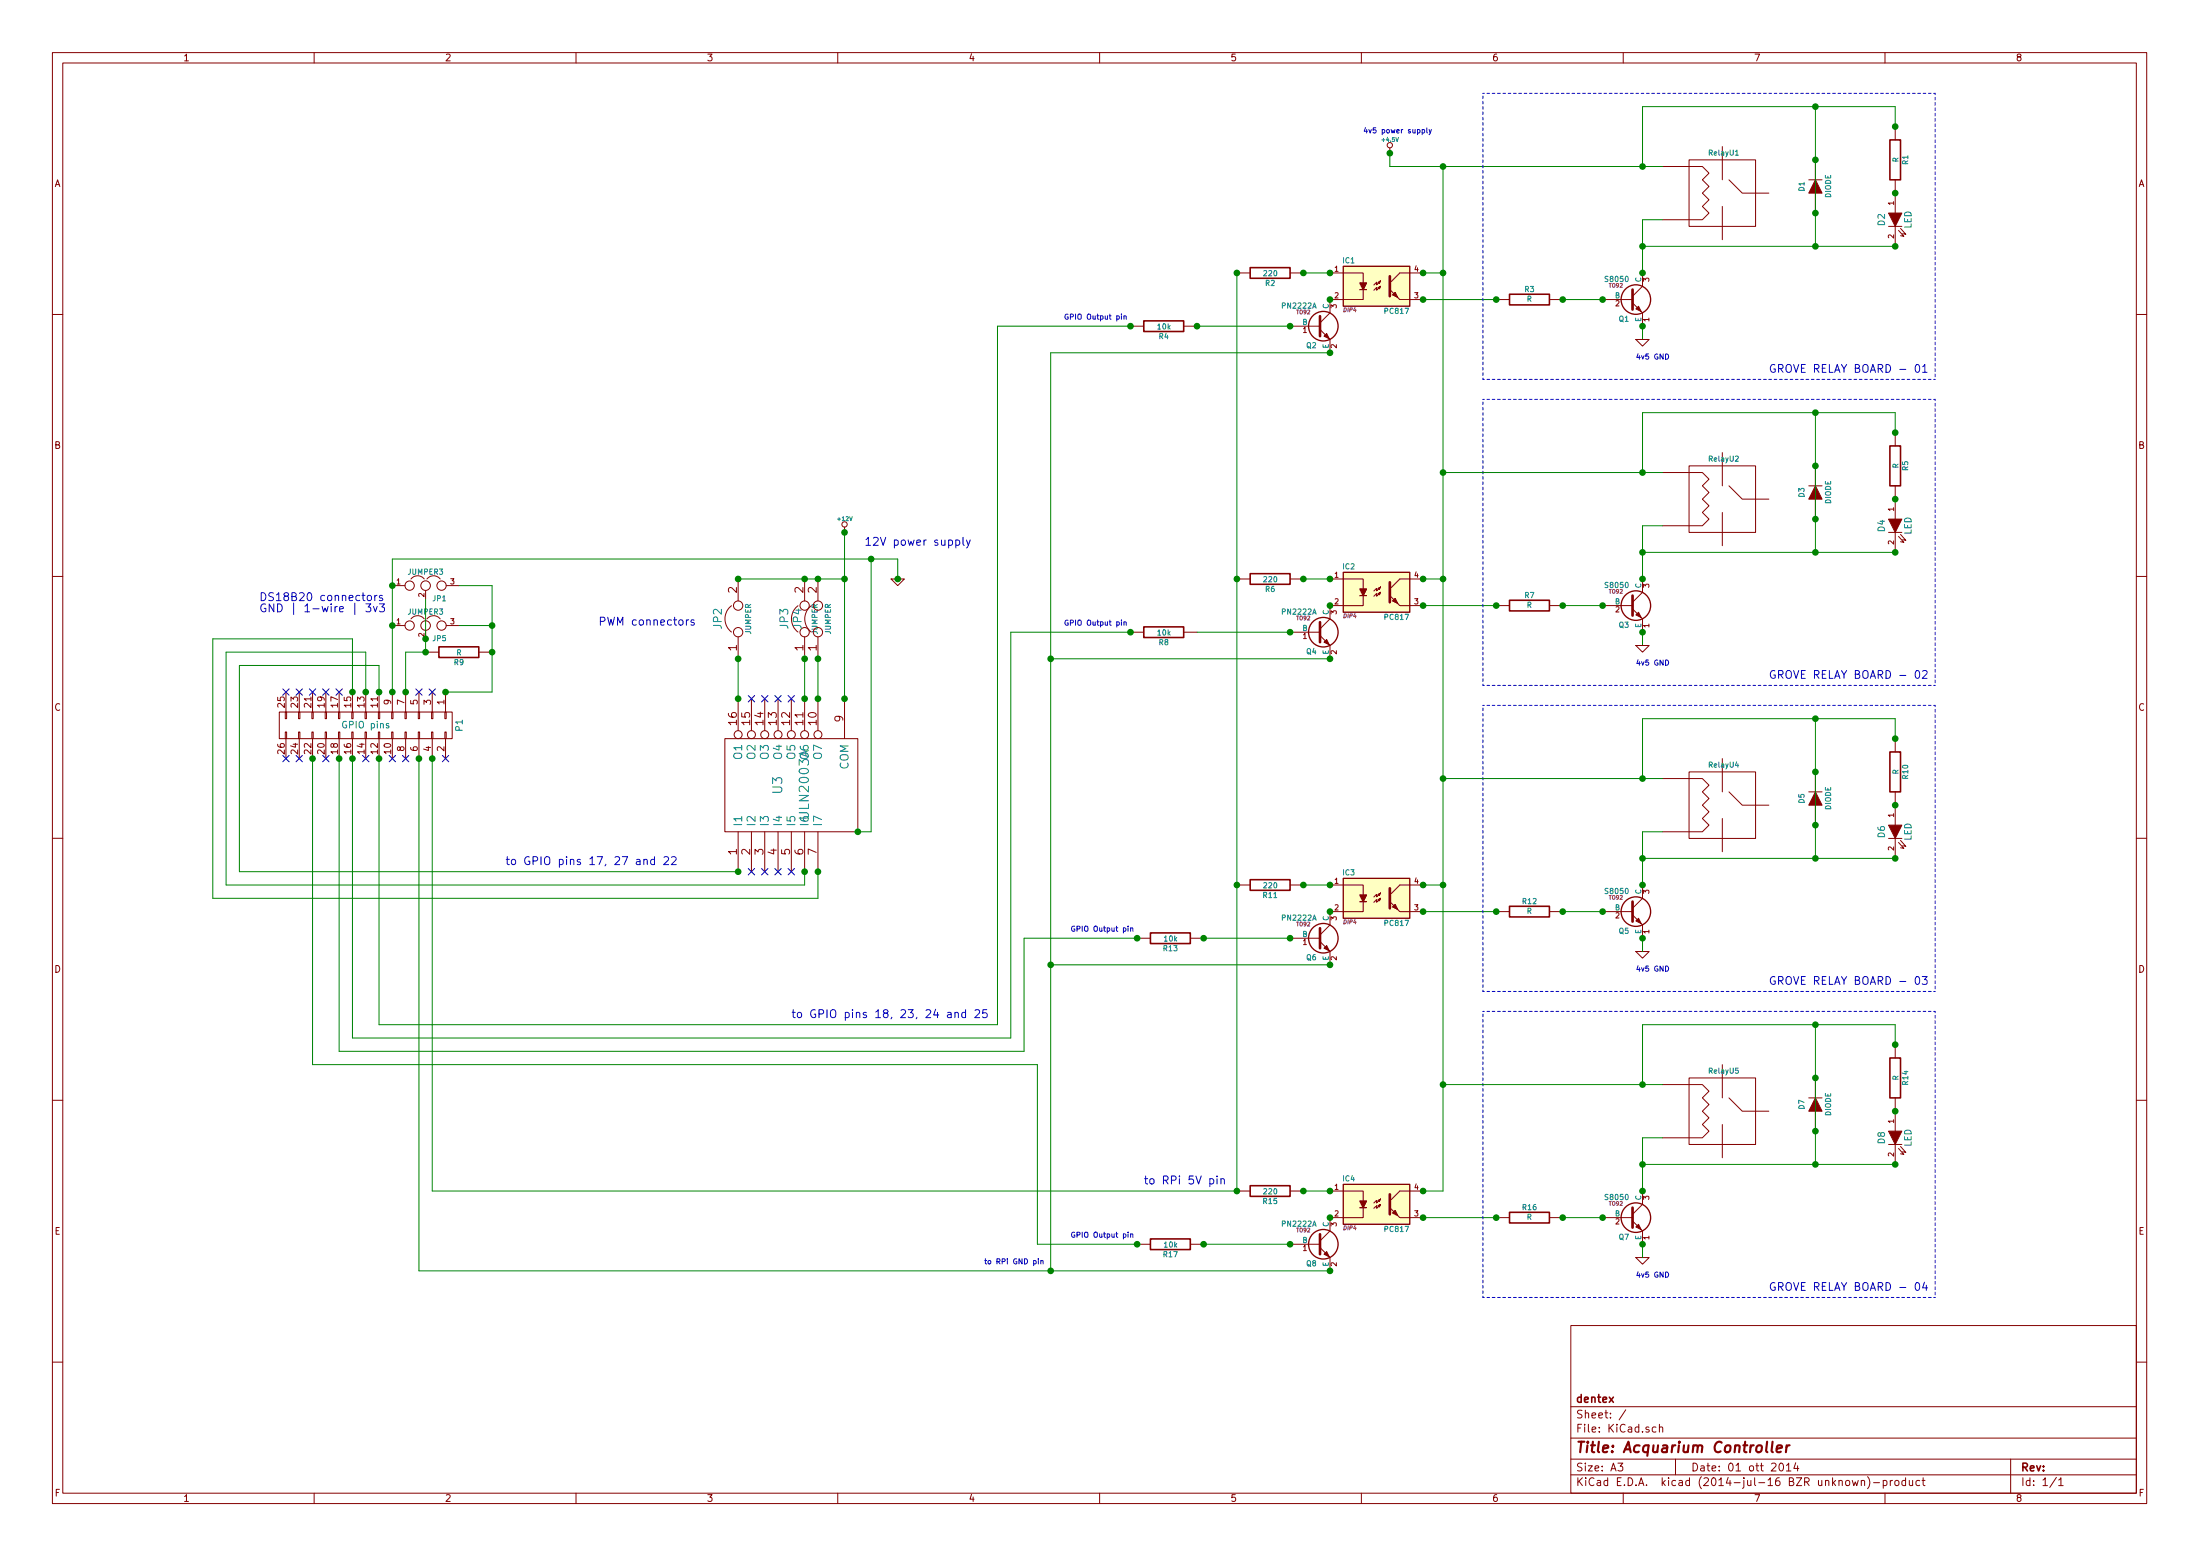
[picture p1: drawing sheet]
<svg xmlns="http://www.w3.org/2000/svg" width="420mm" height="297mm" viewBox="0 0 420 297" stroke-linecap="round" stroke-linejoin="round" font-family="sans-serif">
<g fill="none" stroke="#840000" stroke-width=".19">
<path d="M10 10h400v277h-400zM12 12h396v273.1h-396zM60 10v2M110 10v2M160 10v2M210 10v2M260 10v2M310 10v2M360 10v2M265.4 28.2v1M317.5 31.8h7.6l1.3 1.3-1.3 1.2 1.3 1.3-1.3 1.3 1.3 1.2-1.3 1.3 1.3 1.3-1.3 1.2h-7.6M322.6 30.5h12.7v12.7h-12.7z"/>
<path d="M328.9 28v6.3M328.9 39.4v6.4M330.2 34.3l2.5 2.6h5.1M345.4 34.3h2.6M346.7 30.5v3.8M346.7 36.9v3.8M361.9 24.2v2.5M361.9 34.3v6.4M236.2 52.1h2.6M246.4 52.1h2.5M254 52.1h6.3v1.9M260.3 55.3v1.9h-6.3v2.5l-1.9 1.9"/>
<path d="M263.2 53.9l.5-.3-.3 .5zM263.7 53.6l-.8 .8v-.5l-.5 .5M263.7 54.6l-.3 .6-.2-.3 .5-.3-.8 .8v-.5l-.5 .5M267.3 57.2h4.5M271.8 52.1h-4.5l-1.9 1.9M285.7 57.2h2.6M295.9 57.2h2.5M306.1 57.2h5.7M311.8 57.8l1.9 1.9v2.6M313.7 52.1v2.5l-1.9 2M360.7 43.2h2.5M361.9 43.2v3.8"/>
<path d="M362.6 44l1 1.1-.6-.1M363 43.6l1 1.1-.7-.1M10 60h2M215.9 62.3h2.5M226.1 62.3h2.5M246.4 62.3h5.7M252.1 62.9l1.9 1.9v2.5M253.4 64.2l.5 .5M312.4 64.8h2.6l-1.3 1.3zM408 60h2M317.5 90.2h7.6l1.3 1.3-1.3 1.2 1.3 1.3-1.3 1.3 1.3 1.3-1.3 1.2 1.3 1.3-1.3 1.3h-7.6M322.6 88.9h12.7v12.7h-12.7z"/>
<path d="M328.9 86.4v6.3M328.9 97.8v6.4M330.2 92.7l2.5 2.6h5.1M345.4 92.7h2.6M346.7 88.9v3.8M346.7 95.3v3.8M361.9 82.6v2.5M361.9 92.7v6.4M10 110h2M74.9 119.4h2.4M74.9 111.8h2.4M78.5 118.1a1.62 1.62 0 0 1 2.5 0"/>
<path d="M78.5 110.5a1.62 1.62 0 0 1 2.5 0M81.5 118.1a1.62 1.62 0 0 1 2.6 0M81.5 110.5a1.62 1.62 0 0 1 2.6 0M85.2 119.4h2.4M85.2 111.8h2.4M139.7 115.6a3.2 3.2 0 0 0 0 5.1M141 110.5v4.2M152.4 115.6a3.2 3.2 0 0 0 0 5.1M153.7 110.5v4.2M154.9 115.6a3.2 3.2 0 0 0 0 5.1M156.2 110.5v4.2M161.3 100.6v1"/>
<path d="M170.2 110.5h2.5l-1.3 1.3zM236.2 110.5h2.6M246.4 110.5h2.5M254 110.5h6.3v1.9M260.3 113.7v1.9h-6.3v2.5l-1.9 2M263.2 112.3l.5-.2-.3 .5zM263.7 112.1l-.8 .7v-.5l-.5 .5M263.7 113.1l-.3 .5-.2-.3 .5-.2-.8 .7v-.5l-.5 .5M267.3 115.6h4.5M271.8 110.5h-4.5l-1.9 1.9M285.7 115.6h2.6M295.9 115.6h2.5"/>
<path d="M306.1 115.6h5.7M311.8 116.2l1.9 1.9v2.6M313.7 110.5v2.6l-1.9 1.9M360.7 101.6h2.5M361.9 101.6v3.8M362.6 102.4l1 1.1-.6-.1M363 102l1 1.2-.7-.2M408 110h2M53.3 135.9h33.1v5.1h-33.1zM54.5 135.9h.2v1.3h-.2zM54.5 139.7h.2v1.3h-.2zM54.6 132.1v3.8"/>
<path d="M57 135.9h.3v1.3h-.3zM57 139.7h.3v1.3h-.3zM57.1 132.1v3.8M59.6 135.9h.2v1.3h-.2zM59.6 139.7h.2v1.3h-.2zM59.7 132.1v3.8M62.1 135.9h.3v1.3h-.3zM62.1 139.7h.3v1.3h-.3zM62.2 132.1v3.8M64.6 135.9h.3v1.3h-.3zM64.6 139.7h.3v1.3h-.3zM64.8 132.1v3.8"/>
<path d="M67.2 135.9h.2v1.3h-.2zM67.2 139.7h.2v1.3h-.2zM67.3 132.1v3.8M69.7 135.9h.3v1.3h-.3zM69.7 139.7h.3v1.3h-.3zM69.8 132.1v3.8M72.3 135.9h.2v1.3h-.2zM72.3 139.7h.2v1.3h-.2zM72.4 132.1v3.8M74.8 135.9h.3v1.3h-.3zM74.8 139.7h.3v1.3h-.3zM74.9 132.1v3.8"/>
<path d="M77.3 135.9h.3v1.3h-.3zM77.3 139.7h.3v1.3h-.3zM77.5 132.1v3.8M79.9 135.9h.2v1.3h-.2zM79.9 139.7h.2v1.3h-.2zM80 132.1v3.8M81.3 124.5h2.5M82.4 135.9h.3v1.3h-.3zM82.4 139.7h.3v1.3h-.3zM82.5 132.1v3.8M85 135.9h.2v1.3h-.2zM85 139.7h.2v1.3h-.2z"/>
<path d="M85.1 132.1v3.8M91.4 124.5h2.6M141 121.6v4.2M141 133.4v6.1M143.5 133.4v6.1M146 133.4v6.1M148.6 133.4v6.1M151.1 133.4v6.1M153.7 121.6v4.2M153.7 133.4v6.1M156.2 121.6v4.2M156.2 133.4v6.1"/>
<path d="M161.3 133.4v7.6M215.9 120.7h2.5M226.1 120.7h2.5M246.4 120.7h5.7M252.1 121.3l1.9 1.9v2.6M253.4 122.6l.5 .5M312.4 123.2h2.6l-1.3 1.3zM54.6 141v3.8M57.1 141v3.8M59.7 141v3.8M62.2 141v3.8M64.8 141v3.8"/>
<path d="M67.3 141v3.8M69.8 141v3.8M72.4 141v3.8M74.9 141v3.8M77.5 141v3.8M80 141v3.8M82.5 141v3.8M85.1 141v3.8M138.4 141h25.4v17.8h-25.4zM141 158.8v7.6M143.5 158.8v7.6M146 158.8v7.6"/>
<path d="M148.6 158.8v7.6M151.1 158.8v7.6M153.7 158.8v7.6M156.2 158.8v7.6M317.5 148.6h7.6l1.3 1.3-1.3 1.3 1.3 1.2-1.3 1.3 1.3 1.3-1.3 1.2 1.3 1.3-1.3 1.3h-7.6M322.6 147.4h12.7v12.7h-12.7zM328.9 144.8v6.4M328.9 156.2v6.4M330.2 151.2l2.5 2.5h5.1M345.4 151.2h2.6M346.7 147.4v3.8M346.7 153.7v3.8"/>
<path d="M361.9 141v2.5M361.9 151.2v6.3M10 160h2M217.2 179.1h2.5M227.3 179.1h2.6M236.2 168.9h2.6M246.4 168.9h2.5M246.4 179.1h5.7M252.1 179.7l1.9 1.9v2.6M254 168.9h6.3v2M260.3 172.1v1.9h-6.3v2.6l-1.9 1.9M263.2 170.7l.5-.2-.3 .5z"/>
<path d="M263.7 170.5l-.8 .7v-.5l-.5 .5M263.7 171.5l-.3 .5-.2-.3 .5-.2-.8 .7v-.5l-.5 .5M267.3 174h4.5M271.8 168.9h-4.5l-1.9 2M285.7 174h2.6M295.9 174h2.5M306.1 174h5.7M311.8 174.7l1.9 1.9v2.5M313.7 168.9v2.6l-1.9 1.9M360.7 160.1h2.5M361.9 160.1v3.8M362.6 160.8l1 1.2-.6-.2"/>
<path d="M363 160.4l1 1.2-.7-.1M408 160h2M253.4 181l.5 .5M312.4 181.6h2.6l-1.3 1.3zM361.9 199.4v2.6M10 210h2M317.5 207h7.6l1.3 1.3-1.3 1.3 1.3 1.3-1.3 1.2 1.3 1.3-1.3 1.3 1.3 1.2-1.3 1.3h-7.6M322.6 205.8h12.7v12.7h-12.7zM328.9 203.2v6.4M328.9 214.7v6.3M330.2 209.6l2.5 2.5h5.1M345.4 209.6h2.6"/>
<path d="M346.7 205.8v3.8M346.7 212.1v3.8M360.7 218.5h2.5M361.9 209.6v6.3M361.9 218.5v3.8M362.6 219.2l1 1.2-.6-.1M363 218.9l1 1.1-.7-.1M408 210h2M217.2 237.5h2.5M227.3 237.5h2.6M236.2 227.4h2.6M246.4 227.4h2.5"/>
<path d="M246.4 237.5h5.7M252.1 238.2l1.9 1.9v2.5M253.4 239.4l.5 .5M254 227.4h6.3v1.9M260.3 230.5v1.9h-6.3v2.6l-1.9 1.9M263.2 229.1l.5-.2-.3 .5zM263.7 228.9l-.8 .8v-.6l-.5 .6M263.7 229.9l-.3 .5-.2-.2 .5-.3-.8 .8v-.5l-.5 .5M267.3 232.4h4.5M271.8 227.4h-4.5l-1.9 1.9M285.7 232.4h2.6M295.9 232.4h2.5"/>
<path d="M306.1 232.4h5.7M311.8 233.1l1.9 1.9v2.5M313.7 227.4v2.5l-1.9 1.9M300 253h108v32.1h-108zM312.4 240.1h2.6l-1.3 1.2zM10 260h2M300 278.5h108M300 274.5h108M300 268.5h108M309 279.3h.9l-.5 .6 .5 .1v.7l-.2 .1-.7-.1M310.5 269.1l-1.3 2M316.3 272.5l-.5-.1-.3 .3 .1 .6 .2 .1 .5-.1"/>
<path d="M316.9 272.5l.2-.1 .4 .1 .1 .9M316.9 271.9v1.5M320 278.5v3M339.9 279.5l.2-.2a.81 .81 0 0 1 .6 .6 .81 .81 0 0 1-.3 .8l-.1 .1a.79 .79 0 0 1-.4-1.3zM341.2 279.7l.4-.4v1.5M343 279.2l-.4 1.1h.9M343.3 279.8v1M384 278.5v6.6M408 260h2M60 285.1v1.9M110 285.1v1.9M160 285.1v1.9"/>
<path d="M210 285.1v1.9M260 285.1v1.9M300 281.5h108M310 285.1v1.9M341.2 280.8h.8M353.7 282.6l.4 1 .2-.7 .3 .7 .3-1M355.5 282.7l.2-.1 .4 .1v.9M355.5 282.6v1M356.7 281.9a1.71 1.71 0 0 1 0 2.3M357.8 283h1.2M359.7 282.7l.4-.1 .3 .3-.2 .6h-.5M359.7 282.6v1.5"/>
<path d="M360 285.1v1.9M361 282.6v1M361.4 282.6l-.4 .3M361.9 282.7l.3-.1 .4 .1 .1 .6-.2 .2-.3 .1-.3-.1zM363.9 282.7l-.4-.1-.3 .3 .1 .6 .2 .1 .4-.1M363.9 282.1v1.5M364.6 282.6l.1 .9 .4 .1 .2-.1M365.3 282.6v1M366.6 282.7l-.4-.1-.3 .3 .1 .6 .2 .1 .4-.1M367.1 282.6h.5M367.3 282.1v1.3l.3 .2M392.7 282l-1.2 2"/>
<path d="M393.2 282.5l.4-.4v1.5M393.2 283.6h.8"/>
<circle cx="265.4" cy="27.7" r=".51"/>
<circle cx="78.2" cy="111.8" r=".89"/>
<circle cx="78.2" cy="119.4" r=".89"/>
<circle cx="81.3" cy="119.4" r=".91"/>
<circle cx="81.3" cy="111.8" r=".91"/>
<circle cx="84.3" cy="119.4" r=".89"/>
<circle cx="84.3" cy="111.8" r=".89"/>
<circle cx="141" cy="115.6" r=".89"/>
<circle cx="153.7" cy="115.6" r=".89"/>
<circle cx="156.2" cy="115.6" r=".89"/>
<circle cx="161.3" cy="100.1" r=".51"/>
<circle cx="141" cy="120.7" r=".89"/>
<circle cx="153.7" cy="120.7" r=".89"/>
<circle cx="156.2" cy="120.7" r=".89"/>
<circle cx="141" cy="140.2" r=".76"/>
<circle cx="143.5" cy="140.2" r=".76"/>
<circle cx="146" cy="140.2" r=".76"/>
<circle cx="148.6" cy="140.2" r=".76"/>
<circle cx="151.1" cy="140.2" r=".76"/>
<circle cx="153.7" cy="140.2" r=".76"/>
<circle cx="156.2" cy="140.2" r=".76"/>
</g>
<path d="M338.5 275.2l-.2 1.7 .3 .3M339.3 276.6l1-.2v-.4l-.6-.1-.3 .3-.1 .9 .2 .1 .6-.1M341.2 275.9l-.1 1.3M341.8 275.9l-.4 .1-.2 .3" fill="none" stroke="#840000" stroke-width=".41"/>
<g fill="#ffffc2" stroke="#ffffc2" stroke-width=".25">
<path d="M256.5 50.8h12.7v7.7h-12.7z"/>
<path d="M256.5 109.3h12.7v7.6h-12.7z"/>
<path d="M256.5 167.7h12.7v7.6h-12.7z"/>
<path d="M256.5 226.1h12.7v7.6h-12.7z"/>
</g>
<g fill="none" stroke="#840000" stroke-width=".25">
<path d="M256.5 50.8h12.7v7.7h-12.7zM259.7 55.3h1.3M256.5 109.3h12.7v7.6h-12.7zM259.7 113.7h1.3M256.5 167.7h12.7v7.6h-12.7zM259.7 172.1h1.3M256.5 226.1h12.7v7.6h-12.7zM259.7 230.5h1.3"/>
<circle cx="312.4" cy="57.2" r="2.82"/>
<circle cx="252.7" cy="62.3" r="2.82"/>
<circle cx="312.4" cy="115.6" r="2.82"/>
<circle cx="252.7" cy="120.7" r="2.82"/>
<circle cx="252.7" cy="179.1" r="2.82"/>
<circle cx="312.4" cy="174" r="2.82"/>
<circle cx="252.7" cy="237.5" r="2.82"/>
<circle cx="312.4" cy="232.4" r="2.82"/>
</g>
<g fill="#840000" stroke="#840000" stroke-width=".19">
<path d="M265.4 55.3l1.9 1.9z"/>
<path d="M265.9 56.3l.5-.5 .6 1z"/>
<path d="M312.4 59l.5-.5 .5 1z"/>
<path d="M346.7 34.3l1.3 2.6h-2.6z"/>
<path d="M360.7 40.7h2.5l-1.3 2.5z"/>
<path d="M253.4 63.7l.5 1-1-.5z"/>
<path d="M265.4 113.7l1.9 1.9z"/>
<path d="M265.9 114.7l.5-.5 .6 1z"/>
<path d="M346.7 92.7l1.3 2.6h-2.6z"/>
<path d="M360.7 99.1h2.5l-1.3 2.5z"/>
<path d="M253.4 122.1l.5 1-1-.5z"/>
<path d="M265.4 172.1l1.9 1.9z"/>
<path d="M265.9 173.1l.5-.5 .6 1z"/>
<path d="M312.4 175.8l.5-.5 .5 1z"/>
<path d="M253.4 180.5l.5 1-1-.5z"/>
<path d="M265.4 230.5l1.9 1.9z"/>
<path d="M265.9 231.6l.5-.6 .6 1.1z"/>
<path d="M312.4 234.2l.5-.5 .5 1z"/>
<path d="M253.4 238.9l.5 1-1-.5z"/>
<path d="M346.7 151.2l1.3 2.5h-2.6z"/>
<path d="M360.7 157.5h2.5l-1.3 2.6z"/>
<path d="M346.7 209.6l1.3 2.5h-2.6z"/>
<path d="M360.7 215.9h2.5l-1.3 2.6z"/>
<path d="M312.4 117.4l.5-.5 .5 1z"/>
</g>
<path d="M265.4 52.7v3.9M311.8 55.3v3.8M252.1 60.4v3.8M252.1 118.8v3.8M265.4 111.2v3.8M311.8 113.7v3.8M252.1 177.2v3.8M265.4 169.6v3.8M311.8 172.1v3.8M252.1 235.6v3.8M265.4 228v3.8M311.8 230.5v3.9" fill="none" stroke="#840000" stroke-width=".51"/>
<g fill="#840000" stroke="#840000" stroke-width=".25">
<path d="M259.7 54h1.3l-.7 1.3z"/>
<path d="M259.7 112.4h1.3l-.7 1.3z"/>
<path d="M259.7 170.9h1.3l-.7 1.2z"/>
<path d="M259.7 229.3h1.3l-.7 1.2z"/>
</g>
<g fill="none" stroke="#840000" stroke-width=".3">
<path d="M360.9 26.7h2.1v7.6h-2.1zM238.8 51.1h7.6v2h-7.6zM288.3 56.2h7.6v2h-7.6zM218.4 61.3h7.7v2h-7.7zM360.9 85.1h2.1v7.6h-2.1zM218.4 119.7h7.7v2h-7.7zM238.8 109.5h7.6v2h-7.6zM288.3 114.6h7.6v2h-7.6zM83.8 123.5h7.6v2h-7.6zM360.9 143.5h2.1v7.7h-2.1zM219.7 178.1h7.6v2h-7.6zM238.8 167.9h7.6v2.1h-7.6z"/>
<path d="M288.3 173h7.6v2h-7.6zM360.9 202h2.1v7.6h-2.1zM219.7 236.5h7.6v2h-7.6zM238.8 226.4h7.6v2h-7.6zM288.3 231.4h7.6v2.1h-7.6z"/>
</g>
<g fill="none" stroke="#0000c2" stroke-width=".19">
<path d="M271.6 24.8l.3-.1 .2 .2-.1 .4h-.4M271.6 24.7v1M272.5 24.4v.9l.1 .1M272.9 24.7l.3 .7M273.4 24.7l-.5 1M214.2 60v.1M214.2 60.3v.6M214.7 60.4l.3-.1 .1 .6M214.7 60.3v.6M318.1 67.6a.5 .5 0 0 1 .6 .5 .5 .5 0 0 1-.6 .5zM365.9 69.7l.2-.1a.81 .81 0 0 1 .6 .6 .81 .81 0 0 1-.3 .8l-.1 .1a.79 .79 0 0 1-.4-1.4zM367.2 70l.4-.4v1.5"/>
<path d="M367.2 71.1h.8M67.8 115.1v2.2M69.9 115.3h.9l-.5 .6h.4l.1 .2-.1 .5-.2 .2h-.4l-.2-.2M70.2 113.8l.2-.1 .5 .1v.6l-.1 .2-.4 .1-.2-.2zM71.3 115.8l.4 1 .3-1M71.6 113.7v1M72 113.7h-.3l-.1 .3M72.5 115.3h.9l-.5 .6h.4l.1 .2v.5l-.3 .2h-.4l-.2-.2M73 113.7h-.3l-.3 .2 .1 .2 .5 .1v.4h-.6M131.5 118.3l-.3 .1-.1 .2M132.5 118.4l-.3-.1-.2 .3v.2l.5 .1v.4h-.5M182.5 103.2l.5-.1 .3 .3v.4l-.2 .2h-.6"/>
<path d="M183.9 102.6v1.3l.2 .2M184.6 103.1l.3 1M185.3 103.1l-.5 1.4-.2 .1M214.2 118.4v.1M214.2 118.7v.7M214.7 118.8h.3l.1 .6M214.7 118.7v.7M318.1 126a.5 .5 0 0 1 .6 .5 .5 .5 0 0 1-.6 .5zM365.9 128.2l.2-.2a.81 .81 0 0 1 .6 .6 .81 .81 0 0 1-.3 .8l-.1 .1a.79 .79 0 0 1-.4-1.3zM367.2 128.2l.6-.2 .2 .4-.9 1.1h.9M123 164.2v-.1a.36 .36 0 0 1 .6 .2v.8M123 164v1.1"/>
<path d="M125 164.1l-.4-.1-.3 .3v.5l.1 .2h.6M125 163.5v1.6M126.8 163.7l.6-.2 .2 .2 .1 .3-1 1.1h1M128.2 163.7l.6-.2 .3 .2v.3l-.9 1.1h.9M215.4 176.8v.1M215.4 177.1v.7M215.9 177.2h.4l.1 .6M215.9 177.1v.7M181 193.3h.6l.1 1M181.7 193.6l-.5 .1a.3 .3 0 0 0-.3 .3 .3 .3 0 0 0 .3 .3l.5-.1M182.4 193.4v-.1a.36 .36 0 0 1 .6 .2v.8M182.4 193.3v1"/>
<path d="M184.4 193.3h-.4l-.3 .3v.4l.1 .2h.6M184.4 192.7v1.6M186.2 192.9l.6-.2 .2 .2 .1 .3-.9 1.1h.9M188.5 192.7h-.8v.8l.2-.2 .5 .1 .1 .2v.4l-.3 .3-.5-.2M318.1 184.4a.5 .5 0 0 1 .6 .5 .5 .5 0 0 1-.6 .5zM365.9 186.6l.2-.2a.81 .81 0 0 1 .6 .6 .81 .81 0 0 1-.3 .8l-.1 .1a.79 .79 0 0 1-.4-1.3zM367.1 186.4h.9l-.5 .6 .5 .1v.7l-.2 .1-.7-.1M215.4 235.2v.1M215.4 235.5v.7M215.9 235.6h.4l.1 .6M215.9 235.5v.7M231.1 225.1l.4-.1 .3 .3v.4l-.2 .2h-.5"/>
<path d="M232.4 224.5v.1M232.4 225v1M233.2 225.2v-.1a.36 .36 0 0 1 .6 .1v.8M233.2 225v1M197.4 240.7l.3-.1 .2 .2-.1 .4h-.4M198.3 240.3v.1M198.3 240.6v.7M198.8 240.7h.4v.6M198.8 240.6v.7M318.1 242.8a.5 .5 0 0 1 .6 .5 .5 .5 0 0 1-.6 .5zM365.9 245l.2-.2a.81 .81 0 0 1 .6 .7 .81 .81 0 0 1-.3 .8h-.1a.79 .79 0 0 1-.4-1.3zM367.5 244.8l-.3 1.1h.9"/>
<path d="M367.9 245.3v1"/>
</g>
<g fill="none" stroke="#000084" stroke-width=".19">
<path d="M54 131.5l1.2 1.2M55.2 131.5l-1.2 1.2M56.5 131.5l1.3 1.2M57.8 131.5l-1.3 1.2M59.1 131.5l1.2 1.2M60.3 131.5l-1.2 1.2M61.6 131.5l1.2 1.2M62.8 131.5l-1.2 1.2M64.2 131.5l1.2 1.2M65.4 131.5l-1.2 1.2M79.4 131.5l1.2 1.2M80.6 131.5l-1.2 1.2"/>
<path d="M81.9 131.5l1.3 1.2M83.2 131.5l-1.3 1.2M142.9 132.8l1.2 1.2M144.1 132.8l-1.2 1.2M145.4 132.8l1.3 1.2M146.7 132.8l-1.3 1.2M148 132.8l1.2 1.2M149.2 132.8l-1.2 1.2M150.5 132.8l1.2 1.2M151.7 132.8l-1.2 1.2M54 144.2l1.2 1.2M55.2 144.2l-1.2 1.2"/>
<path d="M56.5 144.2l1.3 1.2M57.8 144.2l-1.3 1.2M61.6 144.2l1.2 1.2M62.8 144.2l-1.2 1.2M69.2 144.2l1.3 1.2M70.5 144.2l-1.3 1.2M74.3 144.2l1.2 1.2M75.5 144.2l-1.2 1.2M76.9 144.2l1.2 1.2M78.1 144.2l-1.2 1.2M84.5 144.2l1.2 1.2M85.7 144.2l-1.2 1.2"/>
<path d="M142.9 165.8l1.2 1.2M144.1 165.8l-1.2 1.2M145.4 165.8l1.3 1.2M146.7 165.8l-1.3 1.2M148 165.8l1.2 1.2M149.2 165.8l-1.2 1.2M150.5 165.8l1.2 1.2M151.7 165.8l-1.2 1.2"/>
</g>
<g fill="none" stroke="#008400" stroke-width=".19">
<path d="M265.4 29.2v2.6h52.1M275.6 31.8v195.6h-3.8M346.7 20.4v26.6M361.9 24.2v-3.8h-48.2v11.4M236.2 52.1v175.3h-153.7v-82.6M248.9 52.1h5.1M271.8 52.1h3.8M271.8 57.2h13.9M298.4 57.2h7.7M313.7 47h48.2M317.5 41.9h-3.8v10.2M215.9 62.3h-25.4v133.3h-118.1v-50.8"/>
<path d="M228.6 62.3h17.8M254 67.3h-53.3v175.3M313.7 62.3v2.5M346.7 78.8v26.6M275.6 90.2h41.9M361.9 82.6v-3.8h-48.2v11.4M81.3 114.3v10.2h-3.8v7.6M87.6 119.4h6.4M87.6 111.8h6.4v20.3h-8.9M141 110.5h20.3M161.3 101.6v31.8M166.4 106.7v52.1h-2.6"/>
<path d="M171.4 110.5v-3.8h-96.5v25.4M248.9 110.5h5.1M271.8 110.5h3.8M271.8 115.6h13.9M298.4 115.6h7.7M313.7 105.4h48.2M317.5 100.4h-3.8v10.1M67.3 132.1v-10.1h-26.7v49.5h115.6v-5.1M69.8 132.1v-7.6h-26.6v44.4h110.5v-2.5M72.4 132.1v-5.1h-26.7v39.4h95.3M141 125.8v7.6M153.7 125.8v7.6"/>
<path d="M156.2 125.8v7.6M200.7 125.8h53.3M215.9 120.7h-22.9v77.5h-125.7v-53.4M228.6 120.7h17.8M313.7 120.7v2.5M346.7 137.2v26.7M59.7 144.8v58.4h138.4v34.3h19.1M64.8 144.8v55.9h130.8v-21.6h21.6M80 144.8v97.8h174M275.6 148.6h41.9M317.5 158.8h-3.8v10.1M361.9 141v-3.8h-48.2v11.4"/>
<path d="M229.9 179.1h16.5M248.9 168.9h5.1M271.8 168.9h3.8M271.8 174h13.9M298.4 174h7.7M313.7 179.1v2.5M313.7 163.9h48.2M200.7 184.2h53.3M346.7 195.6v26.7M361.9 199.4v-3.8h-48.2v11.4M275.6 207h41.9M317.5 217.2h-3.8v10.2"/>
<path d="M229.9 237.5h16.5M248.9 227.4h5.1M271.8 232.4h13.9M298.4 232.4h7.7M313.7 237.5v2.6M313.7 222.3h48.2"/>
</g>
<g fill="#008400" stroke="#008400" stroke-width=".25">
<circle cx="313.7" cy="47" r=".51"/>
<circle cx="313.7" cy="31.8" r=".51"/>
<circle cx="346.7" cy="47" r=".51"/>
<circle cx="346.7" cy="20.4" r=".51"/>
<circle cx="313.7" cy="105.4" r=".51"/>
<circle cx="313.7" cy="90.2" r=".51"/>
<circle cx="346.7" cy="105.4" r=".51"/>
<circle cx="346.7" cy="78.8" r=".51"/>
<circle cx="275.6" cy="90.2" r=".51"/>
<circle cx="313.7" cy="163.9" r=".51"/>
<circle cx="313.7" cy="148.6" r=".51"/>
<circle cx="275.6" cy="148.6" r=".51"/>
<circle cx="313.7" cy="222.3" r=".51"/>
<circle cx="313.7" cy="207" r=".51"/>
<circle cx="275.6" cy="207" r=".51"/>
<circle cx="275.6" cy="52.1" r=".51"/>
<circle cx="275.6" cy="110.5" r=".51"/>
<circle cx="275.6" cy="168.9" r=".51"/>
<circle cx="236.2" cy="110.5" r=".51"/>
<circle cx="236.2" cy="168.9" r=".51"/>
<circle cx="236.2" cy="52.1" r=".51"/>
<circle cx="346.7" cy="88.9" r=".51"/>
<circle cx="346.7" cy="99.1" r=".51"/>
<circle cx="361.9" cy="95.3" r=".51"/>
<circle cx="361.9" cy="105.4" r=".51"/>
<circle cx="361.9" cy="82.6" r=".51"/>
<circle cx="361.9" cy="47" r=".51"/>
<circle cx="361.9" cy="36.9" r=".51"/>
<circle cx="361.9" cy="24.2" r=".51"/>
<circle cx="346.7" cy="40.7" r=".51"/>
<circle cx="346.7" cy="30.5" r=".51"/>
<circle cx="346.7" cy="163.9" r=".51"/>
<circle cx="346.7" cy="137.2" r=".51"/>
<circle cx="346.7" cy="147.4" r=".51"/>
<circle cx="346.7" cy="157.5" r=".51"/>
<circle cx="361.9" cy="153.7" r=".51"/>
<circle cx="361.9" cy="163.9" r=".51"/>
<circle cx="361.9" cy="141" r=".51"/>
<circle cx="346.7" cy="222.3" r=".51"/>
<circle cx="346.7" cy="195.6" r=".51"/>
<circle cx="346.7" cy="205.8" r=".51"/>
<circle cx="346.7" cy="215.9" r=".51"/>
<circle cx="361.9" cy="212.1" r=".51"/>
<circle cx="361.9" cy="222.3" r=".51"/>
<circle cx="361.9" cy="199.4" r=".51"/>
<circle cx="248.9" cy="168.9" r=".51"/>
<circle cx="254" cy="168.9" r=".51"/>
<circle cx="254" cy="227.4" r=".51"/>
<circle cx="248.9" cy="227.4" r=".51"/>
<circle cx="246.4" cy="237.5" r=".51"/>
<circle cx="229.9" cy="237.5" r=".51"/>
<circle cx="271.8" cy="232.4" r=".51"/>
<circle cx="271.8" cy="227.4" r=".51"/>
<circle cx="271.8" cy="174" r=".51"/>
<circle cx="271.8" cy="168.9" r=".51"/>
<circle cx="254" cy="184.2" r=".51"/>
<circle cx="254" cy="242.6" r=".51"/>
<circle cx="254" cy="232.4" r=".51"/>
<circle cx="229.9" cy="179.1" r=".51"/>
<circle cx="246.4" cy="179.1" r=".51"/>
<circle cx="254" cy="174" r=".51"/>
<circle cx="246.4" cy="120.7" r=".51"/>
<circle cx="254" cy="125.8" r=".51"/>
<circle cx="254" cy="115.6" r=".51"/>
<circle cx="254" cy="110.5" r=".51"/>
<circle cx="248.9" cy="110.5" r=".51"/>
<circle cx="271.8" cy="115.6" r=".51"/>
<circle cx="271.8" cy="110.5" r=".51"/>
<circle cx="228.6" cy="62.3" r=".51"/>
<circle cx="246.4" cy="62.3" r=".51"/>
<circle cx="254" cy="67.3" r=".51"/>
<circle cx="254" cy="57.2" r=".51"/>
<circle cx="271.8" cy="57.2" r=".51"/>
<circle cx="271.8" cy="52.1" r=".51"/>
<circle cx="254" cy="52.1" r=".51"/>
<circle cx="248.9" cy="52.1" r=".51"/>
<circle cx="285.7" cy="57.2" r=".51"/>
<circle cx="306.1" cy="57.2" r=".51"/>
<circle cx="298.4" cy="57.2" r=".51"/>
<circle cx="313.7" cy="62.3" r=".51"/>
<circle cx="313.7" cy="52.1" r=".51"/>
<circle cx="285.7" cy="115.6" r=".51"/>
<circle cx="298.4" cy="115.6" r=".51"/>
<circle cx="306.1" cy="115.6" r=".51"/>
<circle cx="313.7" cy="110.5" r=".51"/>
<circle cx="285.7" cy="174" r=".51"/>
<circle cx="298.4" cy="174" r=".51"/>
<circle cx="306.1" cy="174" r=".51"/>
<circle cx="313.7" cy="179.1" r=".51"/>
<circle cx="313.7" cy="168.9" r=".51"/>
<circle cx="313.7" cy="227.4" r=".51"/>
<circle cx="313.7" cy="237.5" r=".51"/>
<circle cx="306.1" cy="232.4" r=".51"/>
<circle cx="298.4" cy="232.4" r=".51"/>
<circle cx="285.7" cy="232.4" r=".51"/>
<circle cx="313.7" cy="120.7" r=".51"/>
<circle cx="153.7" cy="110.5" r=".51"/>
<circle cx="141" cy="110.5" r=".51"/>
<circle cx="156.2" cy="110.5" r=".51"/>
<circle cx="161.3" cy="110.5" r=".51"/>
<circle cx="166.4" cy="106.7" r=".51"/>
<circle cx="74.9" cy="132.1" r=".51"/>
<circle cx="74.9" cy="119.4" r=".51"/>
<circle cx="74.9" cy="111.8" r=".51"/>
<circle cx="81.3" cy="122" r=".51"/>
<circle cx="77.5" cy="132.1" r=".51"/>
<circle cx="94" cy="124.5" r=".51"/>
<circle cx="81.3" cy="124.5" r=".51"/>
<circle cx="94" cy="119.4" r=".51"/>
<circle cx="85.1" cy="132.1" r=".51"/>
<circle cx="156.2" cy="166.4" r=".51"/>
<circle cx="153.7" cy="166.4" r=".51"/>
<circle cx="141" cy="166.4" r=".51"/>
<circle cx="72.4" cy="132.1" r=".51"/>
<circle cx="69.9" cy="132.1" r=".51"/>
<circle cx="67.3" cy="132.1" r=".51"/>
<circle cx="82.6" cy="144.8" r=".51"/>
<circle cx="200.7" cy="184.2" r=".51"/>
<circle cx="200.7" cy="125.8" r=".51"/>
<circle cx="200.7" cy="242.6" r=".51"/>
<circle cx="80" cy="144.8" r=".51"/>
<circle cx="141" cy="133.4" r=".51"/>
<circle cx="141" cy="125.8" r=".51"/>
<circle cx="153.7" cy="125.8" r=".51"/>
<circle cx="156.2" cy="125.8" r=".51"/>
<circle cx="156.2" cy="133.4" r=".51"/>
<circle cx="153.7" cy="133.4" r=".51"/>
<circle cx="161.3" cy="133.4" r=".51"/>
<circle cx="161.3" cy="101.6" r=".51"/>
<circle cx="59.7" cy="144.8" r=".51"/>
<circle cx="64.8" cy="144.8" r=".51"/>
<circle cx="67.3" cy="144.8" r=".51"/>
<circle cx="72.4" cy="144.8" r=".51"/>
<circle cx="217.2" cy="179.1" r=".51"/>
<circle cx="215.9" cy="120.7" r=".51"/>
<circle cx="215.9" cy="62.3" r=".51"/>
<circle cx="236.2" cy="227.4" r=".51"/>
<circle cx="217.2" cy="237.5" r=".51"/>
<circle cx="275.6" cy="31.8" r=".51"/>
<circle cx="265.4" cy="29.2" r=".51"/>
<circle cx="171.5" cy="110.5" r=".51"/>
<circle cx="163.8" cy="158.8" r=".51"/>
</g>
<g fill="none" stroke="#0000c2" stroke-width=".19" stroke-dasharray=".5" stroke-dashoffset=".3">
<path d="M283.2 17.8h86.4M369.6 17.8v54.6M283.2 72.4v-54.6M283.2 76.2h86.4M369.6 72.4h-86.4M369.6 76.2v54.6M283.2 130.8v-54.6M283.2 134.7h86.4M369.6 130.8h-86.4M369.6 134.7v54.6M283.2 189.3v-54.6M283.2 193.1h86.4"/>
<path d="M369.6 189.3h-86.4M369.6 193.1v54.6M283.2 247.7v-54.6M369.6 247.7h-86.4"/>
</g>
<text font-size="2.8" fill="#840000" x="301" y="277.3">Title: Acquarium Controller</text>
<g font-size="2.5" fill="#008484">
<text x="149.4" y="151.5" transform="rotate(-90 149.4 151.5)">U3</text>
<text x="154.5" y="156.1" transform="rotate(-90 154.5 156.1)">ULN2003A</text>
</g>
<g font-size="2.1" fill="#0000c2">
<text x="337.8" y="71.2">GROVE RELAY BOARD - 01</text>
<text x="165.1" y="104.2">12V power supply</text>
<text x="49.5" y="114.7">DS18B20 connectors</text>
<text x="49.5" y="116.9">GND | 1-wire | 3v3</text>
<text x="114.3" y="119.4">PWM connectors</text>
<text x="337.8" y="129.6">GROVE RELAY BOARD - 02</text>
<text x="96.5" y="165.1">to GPIO pins 17, 27 and 22</text>
<text x="337.8" y="188">GROVE RELAY BOARD - 03</text>
<text x="151.1" y="194.3">to GPIO pins 18, 23, 24 and 25</text>
<text x="218.4" y="226.1">to RPi 5V pin</text>
<text x="337.8" y="246.4">GROVE RELAY BOARD - 04</text>
</g>
<g font-size="2.1" fill="#840000">
<text x="140.7" y="113.2" transform="rotate(-90 140.7 113.2)">2</text>
<text x="153.4" y="113.2" transform="rotate(-90 153.4 113.2)">2</text>
<text x="156" y="113.2" transform="rotate(-90 156 113.2)">2</text>
<text x="140.7" y="124.2" transform="rotate(-90 140.7 124.2)">1</text>
<text x="153.4" y="124.2" transform="rotate(-90 153.4 124.2)">1</text>
<text x="156" y="124.2" transform="rotate(-90 156 124.2)">1</text>
<text x="161" y="137.8" transform="rotate(-90 161 137.8)">9</text>
<text x="140.7" y="138.4" transform="rotate(-90 140.7 138.4)">16</text>
<text x="143.3" y="138.4" transform="rotate(-90 143.3 138.4)">15</text>
<text x="145.8" y="138.4" transform="rotate(-90 145.8 138.4)">14</text>
<text x="148.3" y="138.4" transform="rotate(-90 148.3 138.4)">13</text>
<text x="150.9" y="138.4" transform="rotate(-90 150.9 138.4)">12</text>
<text x="153.4" y="138.4" transform="rotate(-90 153.4 138.4)">11</text>
<text x="156" y="138.4" transform="rotate(-90 156 138.4)">10</text>
<text x="140.7" y="163.2" transform="rotate(-90 140.7 163.2)">1</text>
<text x="143.3" y="163.2" transform="rotate(-90 143.3 163.2)">2</text>
<text x="145.8" y="163.2" transform="rotate(-90 145.8 163.2)">3</text>
<text x="148.3" y="163.2" transform="rotate(-90 148.3 163.2)">4</text>
<text x="150.9" y="163.2" transform="rotate(-90 150.9 163.2)">5</text>
<text x="153.4" y="163.2" transform="rotate(-90 153.4 163.2)">6</text>
<text x="156" y="163.2" transform="rotate(-90 156 163.2)">7</text>
<text x="301" y="267.8">dentex</text>
<text x="301" y="273.5">File: KiCad.sch</text>
<text x="301" y="270.8">Sheet: /</text>
<text x="301" y="280.9">Size: A3</text>
<text x="323" y="280.9">Date: 01 ott 2014</text>
<text x="386" y="280.9">Rev:</text>
<text x="301" y="283.7">KiCad E.D.A. kicad (2014-jul-16 BZR unknown)-product</text>
<text x="386" y="283.7">Id: 1/1</text>
</g>
<g font-size="2.1" fill="#008484">
<text x="137.8" y="120" transform="rotate(-90 137.8 120)">JP2</text>
<text x="150.5" y="120" transform="rotate(-90 150.5 120)">JP3</text>
<text x="153.1" y="120" transform="rotate(-90 153.1 120)">JP4</text>
<text x="141.7" y="144.8" transform="rotate(-90 141.7 144.8)">O1</text>
<text x="144.3" y="144.8" transform="rotate(-90 144.3 144.8)">O2</text>
<text x="146.8" y="144.8" transform="rotate(-90 146.8 144.8)">O3</text>
<text x="149.4" y="144.8" transform="rotate(-90 149.4 144.8)">O4</text>
<text x="151.9" y="144.8" transform="rotate(-90 151.9 144.8)">O5</text>
<text x="154.4" y="144.8" transform="rotate(-90 154.4 144.8)">O6</text>
<text x="157" y="144.8" transform="rotate(-90 157 144.8)">O7</text>
<text x="162.1" y="147" transform="rotate(-90 162.1 147)">COM</text>
<text x="141.7" y="157.8" transform="rotate(-90 141.7 157.8)">I1</text>
<text x="144.3" y="157.8" transform="rotate(-90 144.3 157.8)">I2</text>
<text x="146.8" y="157.8" transform="rotate(-90 146.8 157.8)">I3</text>
<text x="149.4" y="157.8" transform="rotate(-90 149.4 157.8)">I4</text>
<text x="151.9" y="157.8" transform="rotate(-90 151.9 157.8)">I5</text>
<text x="154.4" y="157.8" transform="rotate(-90 154.4 157.8)">I6</text>
<text x="157" y="157.8" transform="rotate(-90 157 157.8)">I7</text>
</g>
<g font-size="1.8" fill="#840000">
<text x="35" y="11.7">1</text>
<text x="85" y="11.7">2</text>
<text x="135" y="11.7">3</text>
<text x="185" y="11.7">4</text>
<text x="235" y="11.7">5</text>
<text x="285" y="11.7">6</text>
<text x="335" y="11.7">7</text>
<text x="385" y="11.7">8</text>
<text x="10.4" y="35.7">A</text>
<text x="408.4" y="35.7">A</text>
<text x="10.4" y="85.7">B</text>
<text x="408.4" y="85.7">B</text>
<text x="10.4" y="135.7">C</text>
<text x="54.4" y="135" transform="rotate(-90 54.4 135)">25</text>
<text x="56.9" y="135" transform="rotate(-90 56.9 135)">23</text>
<text x="59.4" y="135" transform="rotate(-90 59.4 135)">21</text>
<text x="62" y="135" transform="rotate(-90 62 135)">19</text>
<text x="64.5" y="135" transform="rotate(-90 64.5 135)">17</text>
<text x="67.1" y="135" transform="rotate(-90 67.1 135)">15</text>
<text x="69.6" y="135" transform="rotate(-90 69.6 135)">13</text>
<text x="72.1" y="135" transform="rotate(-90 72.1 135)">11</text>
<text x="74.7" y="134.5" transform="rotate(-90 74.7 134.5)">9</text>
<text x="77.2" y="134.5" transform="rotate(-90 77.2 134.5)">7</text>
<text x="79.8" y="134.5" transform="rotate(-90 79.8 134.5)">5</text>
<text x="82.3" y="134.5" transform="rotate(-90 82.3 134.5)">3</text>
<text x="84.8" y="134.5" transform="rotate(-90 84.8 134.5)">1</text>
<text x="408.4" y="135.7">C</text>
<text x="54.4" y="143.9" transform="rotate(-90 54.4 143.9)">26</text>
<text x="56.9" y="143.9" transform="rotate(-90 56.9 143.9)">24</text>
<text x="59.4" y="143.9" transform="rotate(-90 59.4 143.9)">22</text>
<text x="62" y="143.9" transform="rotate(-90 62 143.9)">20</text>
<text x="64.5" y="143.9" transform="rotate(-90 64.5 143.9)">18</text>
<text x="67.1" y="143.9" transform="rotate(-90 67.1 143.9)">16</text>
<text x="69.6" y="143.9" transform="rotate(-90 69.6 143.9)">14</text>
<text x="72.1" y="143.9" transform="rotate(-90 72.1 143.9)">12</text>
<text x="74.7" y="143.9" transform="rotate(-90 74.7 143.9)">10</text>
<text x="77.2" y="143.4" transform="rotate(-90 77.2 143.4)">8</text>
<text x="79.8" y="143.4" transform="rotate(-90 79.8 143.4)">6</text>
<text x="82.3" y="143.4" transform="rotate(-90 82.3 143.4)">4</text>
<text x="84.8" y="143.4" transform="rotate(-90 84.8 143.4)">2</text>
<text x="10.4" y="185.7">D</text>
<text x="408.4" y="185.7">D</text>
<text x="10.4" y="235.7">E</text>
<text x="408.4" y="235.7">E</text>
<text x="10.5" y="285.7">F</text>
<text x="35" y="286.7">1</text>
<text x="85" y="286.7">2</text>
<text x="135" y="286.7">3</text>
<text x="185" y="286.7">4</text>
<text x="235" y="286.7">5</text>
<text x="285" y="286.7">6</text>
<text x="335" y="286.7">7</text>
<text x="385" y="286.7">8</text>
<text x="408.5" y="285.7">F</text>
</g>
<g font-size="1.8" fill="#008484">
<text x="360" y="43.1" transform="rotate(-90 360 43.1)">D2</text>
<text x="365" y="43.7" transform="rotate(-90 365 43.7)">LED</text>
<text x="360" y="101.5" transform="rotate(-90 360 101.5)">D4</text>
<text x="365" y="102.1" transform="rotate(-90 365 102.1)">LED</text>
<text x="65.6" y="139">GPIO pins</text>
<text x="88.3" y="139.5" transform="rotate(-90 88.3 139.5)">P1</text>
<text x="360" y="159.9" transform="rotate(-90 360 159.9)">D6</text>
<text x="365" y="160.5" transform="rotate(-90 365 160.5)">LED</text>
<text x="360" y="218.3" transform="rotate(-90 360 218.3)">D8</text>
<text x="365" y="219" transform="rotate(-90 365 219)">LED</text>
</g>
<g font-size="1.4" fill="#0000c2">
<text x="260.3" y="25.4">4v5 power supply</text>
<text x="203.2" y="61">GPIO Output pin</text>
<text x="312.4" y="68.6">4v5 GND</text>
<text x="203.2" y="119.4">GPIO Output pin</text>
<text x="312.4" y="127">4v5 GND</text>
<text x="204.5" y="177.8">GPIO Output pin</text>
<text x="312.4" y="185.5">4v5 GND</text>
<text x="204.5" y="236.3">GPIO Output pin</text>
<text x="188" y="241.3">to RPi GND pin</text>
<text x="312.4" y="243.9">4v5 GND</text>
</g>
<g font-size="1.4" fill="#008484">
<text x="326.4" y="29.7">Relay U1</text>
<text x="362.6" y="31" transform="rotate(-90 362.6 31)">R</text>
<text x="364.4" y="31.4" transform="rotate(-90 364.4 31.4)">R1</text>
<text x="344.6" y="36.5" transform="rotate(-90 344.6 36.5)">D1</text>
<text x="349.7" y="37.8" transform="rotate(-90 349.7 37.8)">DIODE</text>
<text x="241.4" y="52.7">220</text>
<text x="256.5" y="50.3">IC1</text>
<text x="306.7" y="53.8">S8050</text>
<text x="313.4" y="53.9" transform="rotate(-90 313.4 53.9)">C</text>
<text x="241.7" y="54.6">R2</text>
<text x="245" y="58.9">PN2222A</text>
<text x="253.7" y="59" transform="rotate(-90 253.7 59)">C</text>
<text x="264.5" y="59.9">PC817</text>
<text x="291.2" y="55.7">R3</text>
<text x="291.6" y="57.6">R</text>
<text x="308.4" y="56.9">B</text>
<text x="221.1" y="62.9">10k</text>
<text x="221.4" y="64.7">R4</text>
<text x="248.7" y="62">B</text>
<text x="309.2" y="61.4">Q1</text>
<text x="313.4" y="61.5" transform="rotate(-90 313.4 61.5)">E</text>
<text x="249.5" y="66.5">Q2</text>
<text x="253.7" y="66.5" transform="rotate(-90 253.7 66.5)">E</text>
<text x="326.4" y="88.1">Relay U2</text>
<text x="362.6" y="89.4" transform="rotate(-90 362.6 89.4)">R</text>
<text x="364.4" y="89.8" transform="rotate(-90 364.4 89.8)">R5</text>
<text x="344.6" y="94.9" transform="rotate(-90 344.6 94.9)">D3</text>
<text x="349.7" y="96.2" transform="rotate(-90 349.7 96.2)">DIODE</text>
<text x="78" y="109.7">JUMPER3</text>
<text x="241.4" y="111.1">220</text>
<text x="241.7" y="113">R6</text>
<text x="256.5" y="108.7">IC2</text>
<text x="306.7" y="112.2">S8050</text>
<text x="313.4" y="112.3" transform="rotate(-90 313.4 112.3)">C</text>
<text x="78" y="117.3">JUMPER3</text>
<text x="82.7" y="114.8">JP1</text>
<text x="245" y="117.3">PN2222A</text>
<text x="253.7" y="117.4" transform="rotate(-90 253.7 117.4)">C</text>
<text x="264.5" y="118.3">PC817</text>
<text x="291.2" y="114.2">R7</text>
<text x="291.6" y="116">R</text>
<text x="308.4" y="115.4">B</text>
<text x="309.2" y="119.8">Q3</text>
<text x="313.4" y="119.9" transform="rotate(-90 313.4 119.9)">E</text>
<text x="82.7" y="122.4">JP5</text>
<text x="87.1" y="125.1">R</text>
<text x="143.4" y="121.1" transform="rotate(-90 143.4 121.1)">JUMPER</text>
<text x="156.1" y="121.1" transform="rotate(-90 156.1 121.1)">JUMPER</text>
<text x="158.7" y="121.1" transform="rotate(-90 158.7 121.1)">JUMPER</text>
<text x="221.1" y="121.3">10k</text>
<text x="221.4" y="123.2">R8</text>
<text x="248.7" y="120.4">B</text>
<text x="249.5" y="124.9">Q4</text>
<text x="253.7" y="125" transform="rotate(-90 253.7 125)">E</text>
<text x="86.7" y="127">R9</text>
<text x="326.4" y="146.5">Relay U4</text>
<text x="362.6" y="147.8" transform="rotate(-90 362.6 147.8)">R</text>
<text x="364.4" y="148.7" transform="rotate(-90 364.4 148.7)">R10</text>
<text x="344.6" y="153.3" transform="rotate(-90 344.6 153.3)">D5</text>
<text x="349.7" y="154.6" transform="rotate(-90 349.7 154.6)">DIODE</text>
<text x="256.5" y="167.1">IC3</text>
<text x="241.3" y="171.4">R11</text>
<text x="241.4" y="169.6">220</text>
<text x="290.8" y="172.6">R12</text>
<text x="306.7" y="170.6">S8050</text>
<text x="308.4" y="173.8">B</text>
<text x="313.4" y="170.7" transform="rotate(-90 313.4 170.7)">C</text>
<text x="222.4" y="179.7">10k</text>
<text x="245" y="175.7">PN2222A</text>
<text x="248.7" y="178.9">B</text>
<text x="253.7" y="175.8" transform="rotate(-90 253.7 175.8)">C</text>
<text x="264.5" y="176.7">PC817</text>
<text x="291.6" y="174.4">R</text>
<text x="309.2" y="178.2">Q5</text>
<text x="313.4" y="178.3" transform="rotate(-90 313.4 178.3)">E</text>
<text x="222.2" y="181.6">R13</text>
<text x="249.5" y="183.3">Q6</text>
<text x="253.7" y="183.4" transform="rotate(-90 253.7 183.4)">E</text>
<text x="326.4" y="204.9">Relay U5</text>
<text x="362.6" y="206.3" transform="rotate(-90 362.6 206.3)">R</text>
<text x="364.4" y="207.1" transform="rotate(-90 364.4 207.1)">R14</text>
<text x="344.6" y="211.7" transform="rotate(-90 344.6 211.7)">D7</text>
<text x="349.7" y="213.1" transform="rotate(-90 349.7 213.1)">DIODE</text>
<text x="241.4" y="228">220</text>
<text x="256.5" y="225.5">IC4</text>
<text x="241.3" y="229.8">R15</text>
<text x="290.8" y="231">R16</text>
<text x="291.6" y="232.9">R</text>
<text x="306.7" y="229.1">S8050</text>
<text x="308.4" y="232.2">B</text>
<text x="313.4" y="229.1" transform="rotate(-90 313.4 229.1)">C</text>
<text x="222.2" y="240">R17</text>
<text x="222.4" y="238.1">10k</text>
<text x="245" y="234.1">PN2222A</text>
<text x="248.7" y="237.3">B</text>
<text x="253.7" y="234.2" transform="rotate(-90 253.7 234.2)">C</text>
<text x="264.5" y="235.2">PC817</text>
<text x="309.2" y="236.7">Q7</text>
<text x="313.4" y="236.7" transform="rotate(-90 313.4 236.7)">E</text>
<text x="249.5" y="241.7">Q8</text>
<text x="253.7" y="241.8" transform="rotate(-90 253.7 241.8)">E</text>
</g>
<g font-size="1.4" fill="#840000">
<text x="361.7" y="39.2" transform="rotate(-90 361.7 39.2)">1</text>
<text x="361.7" y="45.5" transform="rotate(-90 361.7 45.5)">2</text>
<text x="254.9" y="51.9">1</text>
<text x="270.1" y="51.9">4</text>
<text x="315" y="53.8" transform="rotate(-90 315 53.8)">3</text>
<text x="254.9" y="56.9">2</text>
<text x="255.3" y="58.8" transform="rotate(-90 255.3 58.8)">3</text>
<text x="270.1" y="56.9">3</text>
<text x="308.5" y="58.5">2</text>
<text x="248.8" y="63.5">1</text>
<text x="315" y="61.4" transform="rotate(-90 315 61.4)">1</text>
<text x="255.3" y="66.5" transform="rotate(-90 255.3 66.5)">2</text>
<text x="361.7" y="97.6" transform="rotate(-90 361.7 97.6)">1</text>
<text x="361.7" y="103.9" transform="rotate(-90 361.7 103.9)">2</text>
<text x="75.7" y="111.5">1</text>
<text x="81" y="114" transform="rotate(-90 81 114)">2</text>
<text x="86" y="111.5">3</text>
<text x="254.9" y="110.3">1</text>
<text x="270.1" y="110.3">4</text>
<text x="315" y="112.2" transform="rotate(-90 315 112.2)">3</text>
<text x="75.7" y="119.2">1</text>
<text x="86" y="119.2">3</text>
<text x="254.9" y="115.4">2</text>
<text x="255.3" y="117.3" transform="rotate(-90 255.3 117.3)">3</text>
<text x="270.1" y="115.4">3</text>
<text x="308.5" y="116.9">2</text>
<text x="315" y="119.8" transform="rotate(-90 315 119.8)">1</text>
<text x="81" y="121.6" transform="rotate(-90 81 121.6)">2</text>
<text x="248.8" y="122">1</text>
<text x="255.3" y="124.9" transform="rotate(-90 255.3 124.9)">2</text>
<text x="361.7" y="156" transform="rotate(-90 361.7 156)">1</text>
<text x="361.7" y="162.3" transform="rotate(-90 361.7 162.3)">2</text>
<text x="254.9" y="168.7">1</text>
<text x="254.9" y="173.8">2</text>
<text x="270.1" y="173.8">3</text>
<text x="270.1" y="168.7">4</text>
<text x="315" y="170.6" transform="rotate(-90 315 170.6)">3</text>
<text x="255.3" y="175.7" transform="rotate(-90 255.3 175.7)">3</text>
<text x="308.5" y="175.3">2</text>
<text x="315" y="178.2" transform="rotate(-90 315 178.2)">1</text>
<text x="248.8" y="180.4">1</text>
<text x="255.3" y="183.3" transform="rotate(-90 255.3 183.3)">2</text>
<text x="361.7" y="214.4" transform="rotate(-90 361.7 214.4)">1</text>
<text x="361.7" y="220.8" transform="rotate(-90 361.7 220.8)">2</text>
<text x="254.9" y="227.1">1</text>
<text x="270.1" y="227.1">4</text>
<text x="254.9" y="232.2">2</text>
<text x="270.1" y="232.2">3</text>
<text x="308.5" y="233.7">2</text>
<text x="315" y="229" transform="rotate(-90 315 229)">3</text>
<text x="248.8" y="238.8">1</text>
<text x="255.3" y="234.1" transform="rotate(-90 255.3 234.1)">3</text>
<text x="315" y="236.6" transform="rotate(-90 315 236.6)">1</text>
<text x="255.3" y="241.7" transform="rotate(-90 255.3 241.7)">2</text>
</g>
<g font-size="1.1" fill="#008484">
<text x="264" y="27">+4.5V</text>
<text x="160" y="99.4">+12V</text>
</g>
<g font-size="1.1" fill="#840084">
<text x="256.6" y="59.5">DIP4</text>
<text x="256.6" y="118">DIP4</text>
<text x="256.6" y="176.4">DIP4</text>
<text x="256.6" y="234.8">DIP4</text>
</g>
<g font-size="1" fill="#840084">
<text x="247.6" y="60">TO92</text>
<text x="307.3" y="54.9">TO92</text>
<text x="307.3" y="113.3">TO92</text>
<text x="247.6" y="118.4">TO92</text>
<text x="307.3" y="171.7">TO92</text>
<text x="247.6" y="176.8">TO92</text>
<text x="307.3" y="230.1">TO92</text>
<text x="247.6" y="235.2">TO92</text>
</g>
</svg>
